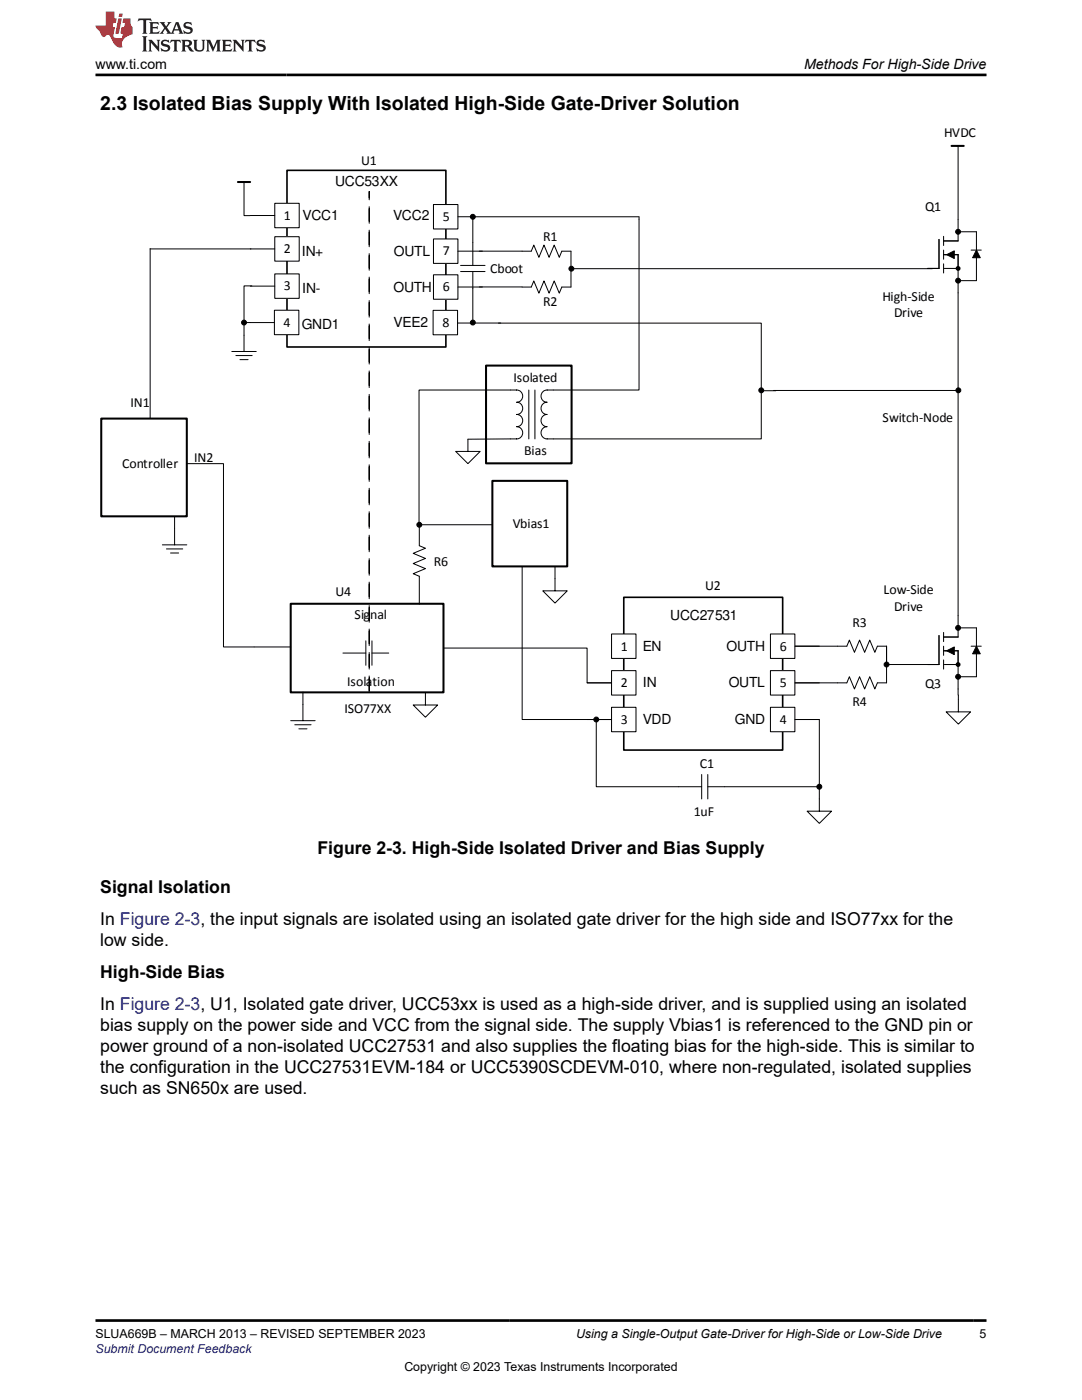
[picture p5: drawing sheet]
<svg xmlns="http://www.w3.org/2000/svg" width="216mm" height="279mm" viewBox="0 0 216 279" stroke-linecap="round" stroke-linejoin="round" font-family="sans-serif">
<path d="M101.9 77.8h1.2a1.22 1.22 0 0 1 1.2 1.3 1.22 1.22 0 0 1-1.2 1.2 1.22 1.22 0 0 1 1.2 1.2 1.22 1.22 0 0 1-1.2 1.2 1.22 1.22 0 0 1 1.2 1.2 1.22 1.22 0 0 1-1.2 1.3 1.22 1.22 0 0 1 1.2 1.2 1.22 1.22 0 0 1-1.2 1.2h-1.2M105.5 77.8v9.8M106.7 77.8v9.8M110.4 77.8h-1.2a1.22 1.22 0 0 0-1.2 1.3 1.22 1.22 0 0 0 1.2 1.2 1.22 1.22 0 0 0-1.2 1.2 1.22 1.22 0 0 0 1.2 1.2 1.22 1.22 0 0 0-1.2 1.2 1.22 1.22 0 0 0 1.2 1.3 1.22 1.22 0 0 0-1.2 1.2 1.22 1.22 0 0 0 1.2 1.2h1.2M117.1 136.3h4.9M117.1 143.6h4.9" fill="none" stroke="#000" stroke-width=".2"/>
<path d="M97 73h17.1v19.5h-17.1z" fill="none" stroke="#000" stroke-width=".41"/>
<path d="M124.5 119.2h31.7v30.5h-31.7z" fill="none" stroke="#000" stroke-width=".33"/>
<path d="M122 126.5h4.9v4.9h-4.9z" fill-rule="evenodd" fill="#fff"/>
<path d="M122 126.5h4.9v4.9h-4.9z" fill="none" stroke="#000" stroke-width=".2"/>
<path d="M122 133.8h4.9v4.9h-4.9z" fill-rule="evenodd" fill="#fff"/>
<path d="M122 133.8h4.9v4.9h-4.9z" fill="none" stroke="#000" stroke-width=".2"/>
<path d="M122 141.2h4.9v4.8h-4.9z" fill-rule="evenodd" fill="#fff"/>
<path d="M158.6 129h4.9M158.6 136.3h4.9M122 141.2h4.9v4.8h-4.9zM158.6 143.6h4.9" fill="none" stroke="#000" stroke-width=".2"/>
<path d="M153.7 126.5h4.9v4.9h-4.9z" fill-rule="evenodd" fill="#fff"/>
<path d="M153.7 126.5h4.9v4.9h-4.9z" fill="none" stroke="#000" stroke-width=".2"/>
<path d="M153.7 133.8h4.9v4.9h-4.9z" fill-rule="evenodd" fill="#fff"/>
<path d="M153.7 133.8h4.9v4.9h-4.9z" fill="none" stroke="#000" stroke-width=".2"/>
<path d="M153.7 141.2h4.9v4.8h-4.9z" fill-rule="evenodd" fill="#fff"/>
<g fill="none" stroke="#000" stroke-width=".2">
<path d="M190.9 29.1h.3v19h-2.9M95.6 50.1h10.4l.5-1.2 1 2.5 1-2.5 1.1 2.5 1-2.5 1 2.5 .5-1.3h1.8v7.2h-1.8l-.5 1.2-1-2.4-1 2.4-1.1-2.4-1 2.4-1-2.4-.5 1.2h-10.4M187.4 47.8v5.8h-2.3M188.3 50.8h2.9v76.3h-2.9M188.3 47.2v1.8M188.3 49.9v1.8M188.3 52.7v1.8M188.4 53.6h2.8M188.9 50.8l1.5-.7v1.5zM191.2 46.3h3.6v9.7h-3.6M193.8 49.9h2M194.8 49.9l.8 1.5h-1.5z"/>
<path d="M191.2 77.6v.3h-36.9M32.4 108.7h4.9M33.2 109.6h3.3M34 110.4h1.6M34.8 103v5.7M83.7 104.7v4.2l1.2 .5-2.5 1 2.5 1-2.5 1.1 2.5 1-2.5 1 1.3 .5v5.6M104.2 113v30.6h17.8h-3v13.4h21M108.3 117.9h4.9l-2.5 2.5zM110.7 113v4.9M68.4 130.3h4.6M73 127.9v4.9M74.2 127.9v4.9"/>
<path d="M74.2 130.3h3.4M84.9 138.3v2.4M88.5 129.3h28.6v7h4.9M158.6 129h10.4l.5-1.3 1 2.5 1-2.5 1 2.5 1-2.5 1.1 2.5 .5-1.2h1.8M176.9 129v7.3h-1.8l-.5 1.2-1.1-2.4-1 2.4-1-2.4-1 2.4-1-2.4-.5 1.2h-10.4M187.4 126.8v5.8h-10.5v-3.6M188.3 129.9h2.9v12.2M188.3 126.2v1.8M188.3 129v1.8M188.3 131.7v1.8M188.4 132.6h2.8M188.9 129.9l1.5-.8v1.5z"/>
<path d="M191.2 125.3h3.6v9.8h-3.6M193.8 129h2M194.8 129l.8 1.5h-1.5zM82.4 140.7h4.9l-2.4 2.4zM140 154.6v4.8M141.2 154.6v4.8M153.7 141.2h4.9v4.8h-4.9zM158.6 143.6h4.9v13.4h-22.3M163.5 157v4.9M188.8 142.1h4.9l-2.5 2.4zM161 161.9h4.9l-2.4 2.4z"/>
<circle cx="114" cy="53.6" r=".49"/>
<circle cx="191.2" cy="46.3" r=".49"/>
<circle cx="191.2" cy="56" r=".49"/>
<circle cx="56" cy="64.7" r=".49"/>
<circle cx="191.2" cy="77.9" r=".49"/>
<circle cx="176.9" cy="132.6" r=".49"/>
<circle cx="191.2" cy="135.1" r=".49"/>
<circle cx="191.2" cy="125.3" r=".49"/>
<circle cx="119" cy="143.6" r=".49"/>
<circle cx="163.5" cy="157" r=".49"/>
</g>
<g fill="#000">
<path d="M188.9 50.8l1.5-.7v1.5zM194.8 49.9l.8 1.5h-1.5zM188.9 129.9l1.5-.8v1.5zM194.8 129l.8 1.5h-1.5z"/>
<circle cx="114" cy="53.6" r=".49"/>
<circle cx="191.2" cy="53.6" r=".49"/>
<circle cx="191.2" cy="46.3" r=".49"/>
<circle cx="191.2" cy="56" r=".49"/>
<circle cx="56" cy="64.7" r=".49"/>
<circle cx="191.2" cy="77.9" r=".49"/>
<circle cx="176.9" cy="132.6" r=".49"/>
<circle cx="191.2" cy="132.6" r=".49"/>
<circle cx="191.2" cy="135.1" r=".49"/>
<circle cx="191.2" cy="125.3" r=".49"/>
<circle cx="119" cy="143.6" r=".49"/>
<circle cx="163.5" cy="157" r=".49"/>
</g>
<path d="M20.2 83.5h17.1v19.5h-17.1zM98.2 96h15v17h-15zM58 120.5h30.5v17.7h-30.5z" fill="none" stroke="#000" stroke-width=".41"/>
<path d="M73.7 38.2v100z" fill="none" stroke="#000" stroke-width=".2" stroke-dasharray="2.9 1.8"/>
<path d="M57.3 34h31.7v35.3h-31.7z" fill="none" stroke="#000" stroke-width=".33"/>
<path d="M54.8 40.6h4.9v4.8h-4.9z" fill-rule="evenodd" fill="#fff"/>
<path d="M54.8 40.6h4.9v4.8h-4.9z" fill="none" stroke="#000" stroke-width=".2"/>
<path d="M54.8 47.2h4.9v4.9h-4.9z" fill-rule="evenodd" fill="#fff"/>
<path d="M54.8 47.2h4.9v4.9h-4.9z" fill="none" stroke="#000" stroke-width=".2"/>
<path d="M54.8 54.7h4.9v4.8h-4.9z" fill-rule="evenodd" fill="#fff"/>
<path d="M54.8 54.7h4.9v4.8h-4.9z" fill="none" stroke="#000" stroke-width=".2"/>
<path d="M54.8 61.9h4.8v4.9h-4.8z" fill-rule="evenodd" fill="#fff"/>
<path d="M49.9 43h4.9M49.9 57.1h4.9M49.9 49.7h4.9M54.8 61.9h4.8v4.9h-4.8z" fill="none" stroke="#000" stroke-width=".2"/>
<path d="M86.5 40.8h4.9v4.9h-4.9z" fill-rule="evenodd" fill="#fff"/>
<path d="M86.5 40.8h4.9v4.9h-4.9z" fill="none" stroke="#000" stroke-width=".2"/>
<path d="M86.5 47.7h4.9v4.9h-4.9z" fill-rule="evenodd" fill="#fff"/>
<path d="M86.5 47.7h4.9v4.9h-4.9z" fill="none" stroke="#000" stroke-width=".2"/>
<path d="M86.5 54.8h4.9v4.9h-4.9z" fill-rule="evenodd" fill="#fff"/>
<path d="M86.5 54.8h4.9v4.9h-4.9z" fill="none" stroke="#000" stroke-width=".2"/>
<path d="M86.4 61.9h4.9v4.9h-4.9z" fill-rule="evenodd" fill="#fff"/>
<g fill="none" stroke="#000" stroke-width=".2">
<path d="M48.7 36.3v6.7h1.2M30 49.6v33.8M30 49.7h20.1M50.3 57.1h-1.6v7.3h6.1M91.4 43.3h36.1M91.4 57.3h4.9M91.4 50.1h4.9M91.9 53h4.9M91.9 54.2h4.9M94.3 43.3v9.7M94.3 54.2v10.2M114 53.6h72"/>
<path d="M127.5 43.3v34.5h-17.1M46.3 70.1h4.8M47.1 71h3.2M47.9 71.8h1.6M48.7 64.5v5.6M86.4 61.9h4.9v4.9h-4.9zM91.3 64.5h8.6M99.5 64.5h52.4v13.5h2.9M101.9 77.8h-18.3v26.9M151.9 77.9v9.7h-41.5M37.3 92.5h7.3v36.6h6.1M90.9 90.1h4.9l-2.4 2.4z"/>
<path d="M101.9 87.6l-8.5 .1v2.4M83.7 104.7h14.5M50.7 129.1h7.3M60.4 138.1v5.7M58 143.8h4.9M58.8 144.6h3.3M59.6 145.5h1.7"/>
<circle cx="94.3" cy="43.3" r=".49"/>
<circle cx="48.7" cy="64.4" r=".49"/>
<circle cx="94.3" cy="64.4" r=".49"/>
<circle cx="151.9" cy="77.9" r=".49"/>
<circle cx="83.7" cy="104.7" r=".49"/>
</g>
<path d="M47.5 36.3h2.4M189.9 29.1h2.4" fill="none" stroke="#000" stroke-width=".41"/>
<g fill="#000">
<circle cx="94.3" cy="43.3" r=".49"/>
<circle cx="48.7" cy="64.4" r=".49"/>
<circle cx="94.3" cy="64.4" r=".49"/>
<circle cx="151.9" cy="77.9" r=".49"/>
<circle cx="83.7" cy="104.7" r=".49"/>
</g>
<path d="M27.7 3.7l-.2 .6 .5-.3h.6v.2v2.2l-.2 .3h1l-.2-.3v-2.2v-.2h.5l.5 .3-.1-.6zM29.8 4.4l.2 .4v1.6l-.2 .3h1.9l.1-.6a1.08 1.08 0 0 1-1.3 .2v-.6h.6l.4 .1v-.6l-.4 .2h-.6v-.6l.2-.1a1 1 0 0 1 1 .3l-.1-.6zM31.8 4.4l1 1.2-1 1.1h.9l-.2-.2 .4-.7 .5 .7-.2 .2h1.6l-.2-.2 .1-.4h1l.1 .4-.1 .2h.9l-.2-.3-.8-2h-.5l-1 2.2-.8-1.1 .9-1.1h-.8l.2 .2-.5 .7-.3-.7 .1-.2zM35.2 4.8l.4 1h-.8zM36.8 4.6a.65 .65 0 0 0-.2 .7 .65 .65 0 0 0 .6 .4l.7 .2 .1 .2a.79 .79 0 0 1-.7 .4 .79 .79 0 0 1-.7-.5l.1 .7 .2-.1a.93 .93 0 0 0 1.1 .1 .93 .93 0 0 0 .4-.9 1.46 1.46 0 0 0-1.2-.6l-.1-.4a1.09 1.09 0 0 1 1.2 .2l-.2-.6-.1 .1-.6-.1zM28.4 7.2l.2 .4v2.3l-.2 .4h1l-.2-.4v-2.3l.2-.4zM29.6 7.9l.2 .4v1.6l-.2 .4h.8l-.3-.4v-1.4l1.7 1.8v-2l.2-.4h-.8l.2 .3 .1 1.1-1.2-1.4zM32.3 8.1a.65 .65 0 0 0-.2 .7 .65 .65 0 0 0 .7 .4l.6 .2 .1 .3a.79 .79 0 0 1-.7 .3 .79 .79 0 0 1-.7-.5l.1 .8 .2-.1a.93 .93 0 0 0 1.1 0 .93 .93 0 0 0 .4-.9 1.46 1.46 0 0 0-1.2-.6l-.1-.4a1.09 1.09 0 0 1 1.2 .2l-.2-.6-.1 .1-.6-.1zM34.1 7.9l-.1 .7a.63 .63 0 0 1 .7-.4l.1 1.7-.3 .4h1l-.2-.4v-1.7a.66 .66 0 0 1 .8 .4l-.1-.7zM36.2 7.9l.2 .4v1.6l-.2 .4h.9l-.2-.2v-.8l.5 .1 .1 .1a.79 .79 0 0 0 1.2 .7l-1-1a.61 .61 0 0 0 .6-.6 .61 .61 0 0 0-.5-.6zM36.9 8.3l.2-.1a.47 .47 0 0 1 .5 .1 .47 .47 0 0 1 .1 .5l-.2 .2h-.6zM38.5 7.9l.2 .3a2.27 2.27 0 0 0 .4 1.9 1.04 1.04 0 0 0 1.7-.6v-1.3l.2-.3h-.8l.2 .4v1.2a.6 .6 0 0 1-.6 .5 .6 .6 0 0 1-.6-.5v-1.2l.3-.4zM41.1 7.9l.2 .4v1.6l-.2 .4h.7l-.2-.4v-1.5l.9 1.9 .8-1.9v1.5l-.2 .4h1l-.3-.4v-1.6l.3-.4h-.8l-.7 1.6-.7-1.6zM44.3 7.9l.2 .4v1.6l-.2 .4h1.9l.1-.6a1.09 1.09 0 0 1-1.3 .1v-.6h.6l.4 .2v-.7l-.4 .2h-.6v-.5l.2-.2a1.01 1.01 0 0 1 1 .3l-.1-.6zM46.4 7.9l.3 .4v1.6l-.3 .4h.8l-.2-.4v-1.4l1.6 1.8v-2l.2-.4h-.7l.2 .3v1.1l-1.2-1.4zM49 7.9l-.1 .7a.63 .63 0 0 1 .8-.4v1.7l-.3 .4h1l-.2-.4v-1.7a.66 .66 0 0 1 .8 .4l-.1-.7zM51.4 8.1a.65 .65 0 0 0-.2 .7 .65 .65 0 0 0 .6 .4l.6 .2 .2 .3a.79 .79 0 0 1-.8 .3 .79 .79 0 0 1-.6-.5l.1 .8 .2-.1a.93 .93 0 0 0 1 0 .93 .93 0 0 0 .5-.9 1.46 1.46 0 0 0-1.3-.6l-.1-.4a1.09 1.09 0 0 1 1.3 .2l-.2-.6-.2 .1-.5-.1z" fill="#231f20"/>
<path d="M21.1 2.3v2.8h-2.1l.1 .4 .9 .9a.95 .95 0 0 0 .9 .9 .59 .59 0 0 1 .6-.3 .59 .59 0 0 1 .5 .3l.4 .8a1.59 1.59 0 0 0 2.1 1.3 1.61 1.61 0 0 1 1-2.2l1-.4-.1-1.4a1.59 1.59 0 0 1-.4-1.7h-1.4l-.2 .9h.5l-.1 .8h-.5l-.2 1v.3h.4l-.2 .9h-.6a.73 .73 0 0 1-1.1-.6l.3-1.6h-.5l.2-.8h.5l.2-.9h-.5v-1.4zM23.6 3.7l-.6 3h.7l.6-3zM23.8 2.7l-.1 .7h.7l.1-.7z" fill="#ed1c24"/>
<path d="M19 15h177.8M19 263.5h177.8" fill="none" stroke="#000" stroke-width=".53"/>
<text font-size="3.9" x="20" y="22">2.3 Isolated Bias Supply With Isolated High-Side Gate-Driver Solution</text>
<g font-size="3.5">
<text x="63.4" y="170.4">Figure 2-3. High-Side Isolated Driver and Bias Supply</text>
<text x="20" y="178.2">Signal Isolation</text>
<text x="20" y="184.5">In Figure 2-3, the input signals are isolated using an isolated gate driver for the high side and ISO77xx for the</text>
<text x="20" y="188.8">low side.</text>
<text x="20" y="195.1">High-Side Bias</text>
<text x="20" y="201.5">In Figure 2-3, U1, Isolated gate driver, UCC53xx is used as a high-side driver, and is supplied using an isolated</text>
<text x="20" y="205.7">bias supply on the power side and VCC from the signal side. The supply Vbias1 is referenced to the GND pin or</text>
<text x="20" y="209.9">power ground of a non-isolated UCC27531 and also supplies the floating bias for the high-side. This is similar to</text>
<text x="20" y="214.2">the configuration in the UCC27531EVM-184 or UCC5390SCDEVM-010, where non-regulated, isolated supplies</text>
<text x="20" y="218.4">such as SN650x are used.</text>
</g>
<g font-size="2.8">
<text x="19" y="13.8">www.ti.com</text>
<text x="160.5" y="13.8">Methods For High-Side Drive</text>
<text x="188.4" y="27.4">HVDC</text>
<text x="72.1" y="33">U1</text>
<text x="66.9" y="37.1">UCC53XX</text>
<text x="56.7" y="43.8">1</text>
<text x="60.4" y="44">VCC1</text>
<text x="78.4" y="43.9">VCC2</text>
<text x="88.3" y="44.1">5</text>
<text x="184.6" y="42.1">Q1</text>
<text x="56.7" y="50.5">2</text>
<text x="60.2" y="51.2">IN+</text>
<text x="78.6" y="51.2">OUTL</text>
<text x="88.3" y="51">7</text>
<text x="108.4" y="48.1">R1</text>
<text x="56.7" y="57.9">3</text>
<text x="60.3" y="58.5">IN-</text>
<text x="78.5" y="58.3">OUTH</text>
<text x="88.3" y="58.1">6</text>
<text x="97.8" y="54.6">Cboot</text>
<text x="56.6" y="65.2">4</text>
<text x="60.2" y="65.6">GND1</text>
<text x="78.5" y="65.3">VEE2</text>
<text x="88.3" y="65.2">8</text>
<text x="108.4" y="61">R2</text>
<text x="176.1" y="60">High-Side</text>
<text x="178.4" y="63.3">Drive</text>
<text x="102.5" y="76.3">Isolated</text>
<text x="26.1" y="81.2">IN1</text>
<text x="176.1" y="84.2">Switch-Node</text>
<text x="24.4" y="93.4">Controller</text>
<text x="38.7" y="92.2">IN2</text>
<text x="104.6" y="90.9">Bias</text>
<text x="102.3" y="105.4">Vbias1</text>
<text x="86.6" y="112.9">R6</text>
<text x="67" y="119">U4</text>
<text x="140.7" y="117.8">U2</text>
<text x="176.3" y="118.6">Low-Side</text>
<text x="70.8" y="123.4">Signal</text>
<text x="133.7" y="123.8">UCC27531</text>
<text x="170.1" y="125.1">R3</text>
<text x="178.4" y="121.9">Drive</text>
<text x="123.9" y="129.9">1</text>
<text x="128.2" y="129.9">EN</text>
<text x="145" y="129.9">OUTH</text>
<text x="155.6" y="129.9">6</text>
<text x="69.3" y="136.9">Isolation</text>
<text x="123.9" y="137.2">2</text>
<text x="128.2" y="137.2">IN</text>
<text x="145.4" y="137.2">OUTL</text>
<text x="155.6" y="137.2">5</text>
<text x="184.6" y="137.3">Q3</text>
<text x="68.8" y="142.2">ISO77XX</text>
<text x="170.1" y="141">R4</text>
<text x="123.9" y="144.5">3</text>
<text x="128.2" y="144.5">VDD</text>
<text x="146.6" y="144.5">GND</text>
<text x="155.6" y="144.5">4</text>
<text x="139.6" y="153.2">C1</text>
<text x="138.4" y="162.8">1uF</text>
</g>
<g font-size="2.5">
<text x="19" y="267.1">SLUA669B – MARCH 2013 – REVISED SEPTEMBER 2023</text>
<text x="114.9" y="267.1">Using a Single-Output Gate-Driver for High-Side or Low-Side Drive</text>
<text x="195.5" y="267.1">5</text>
<text x="80.7" y="273.5">Copyright © 2023 Texas Instruments Incorporated</text>
</g>
<text font-size="2.5" fill="#00f" x="19" y="270">Submit Document Feedback</text>
</svg>
